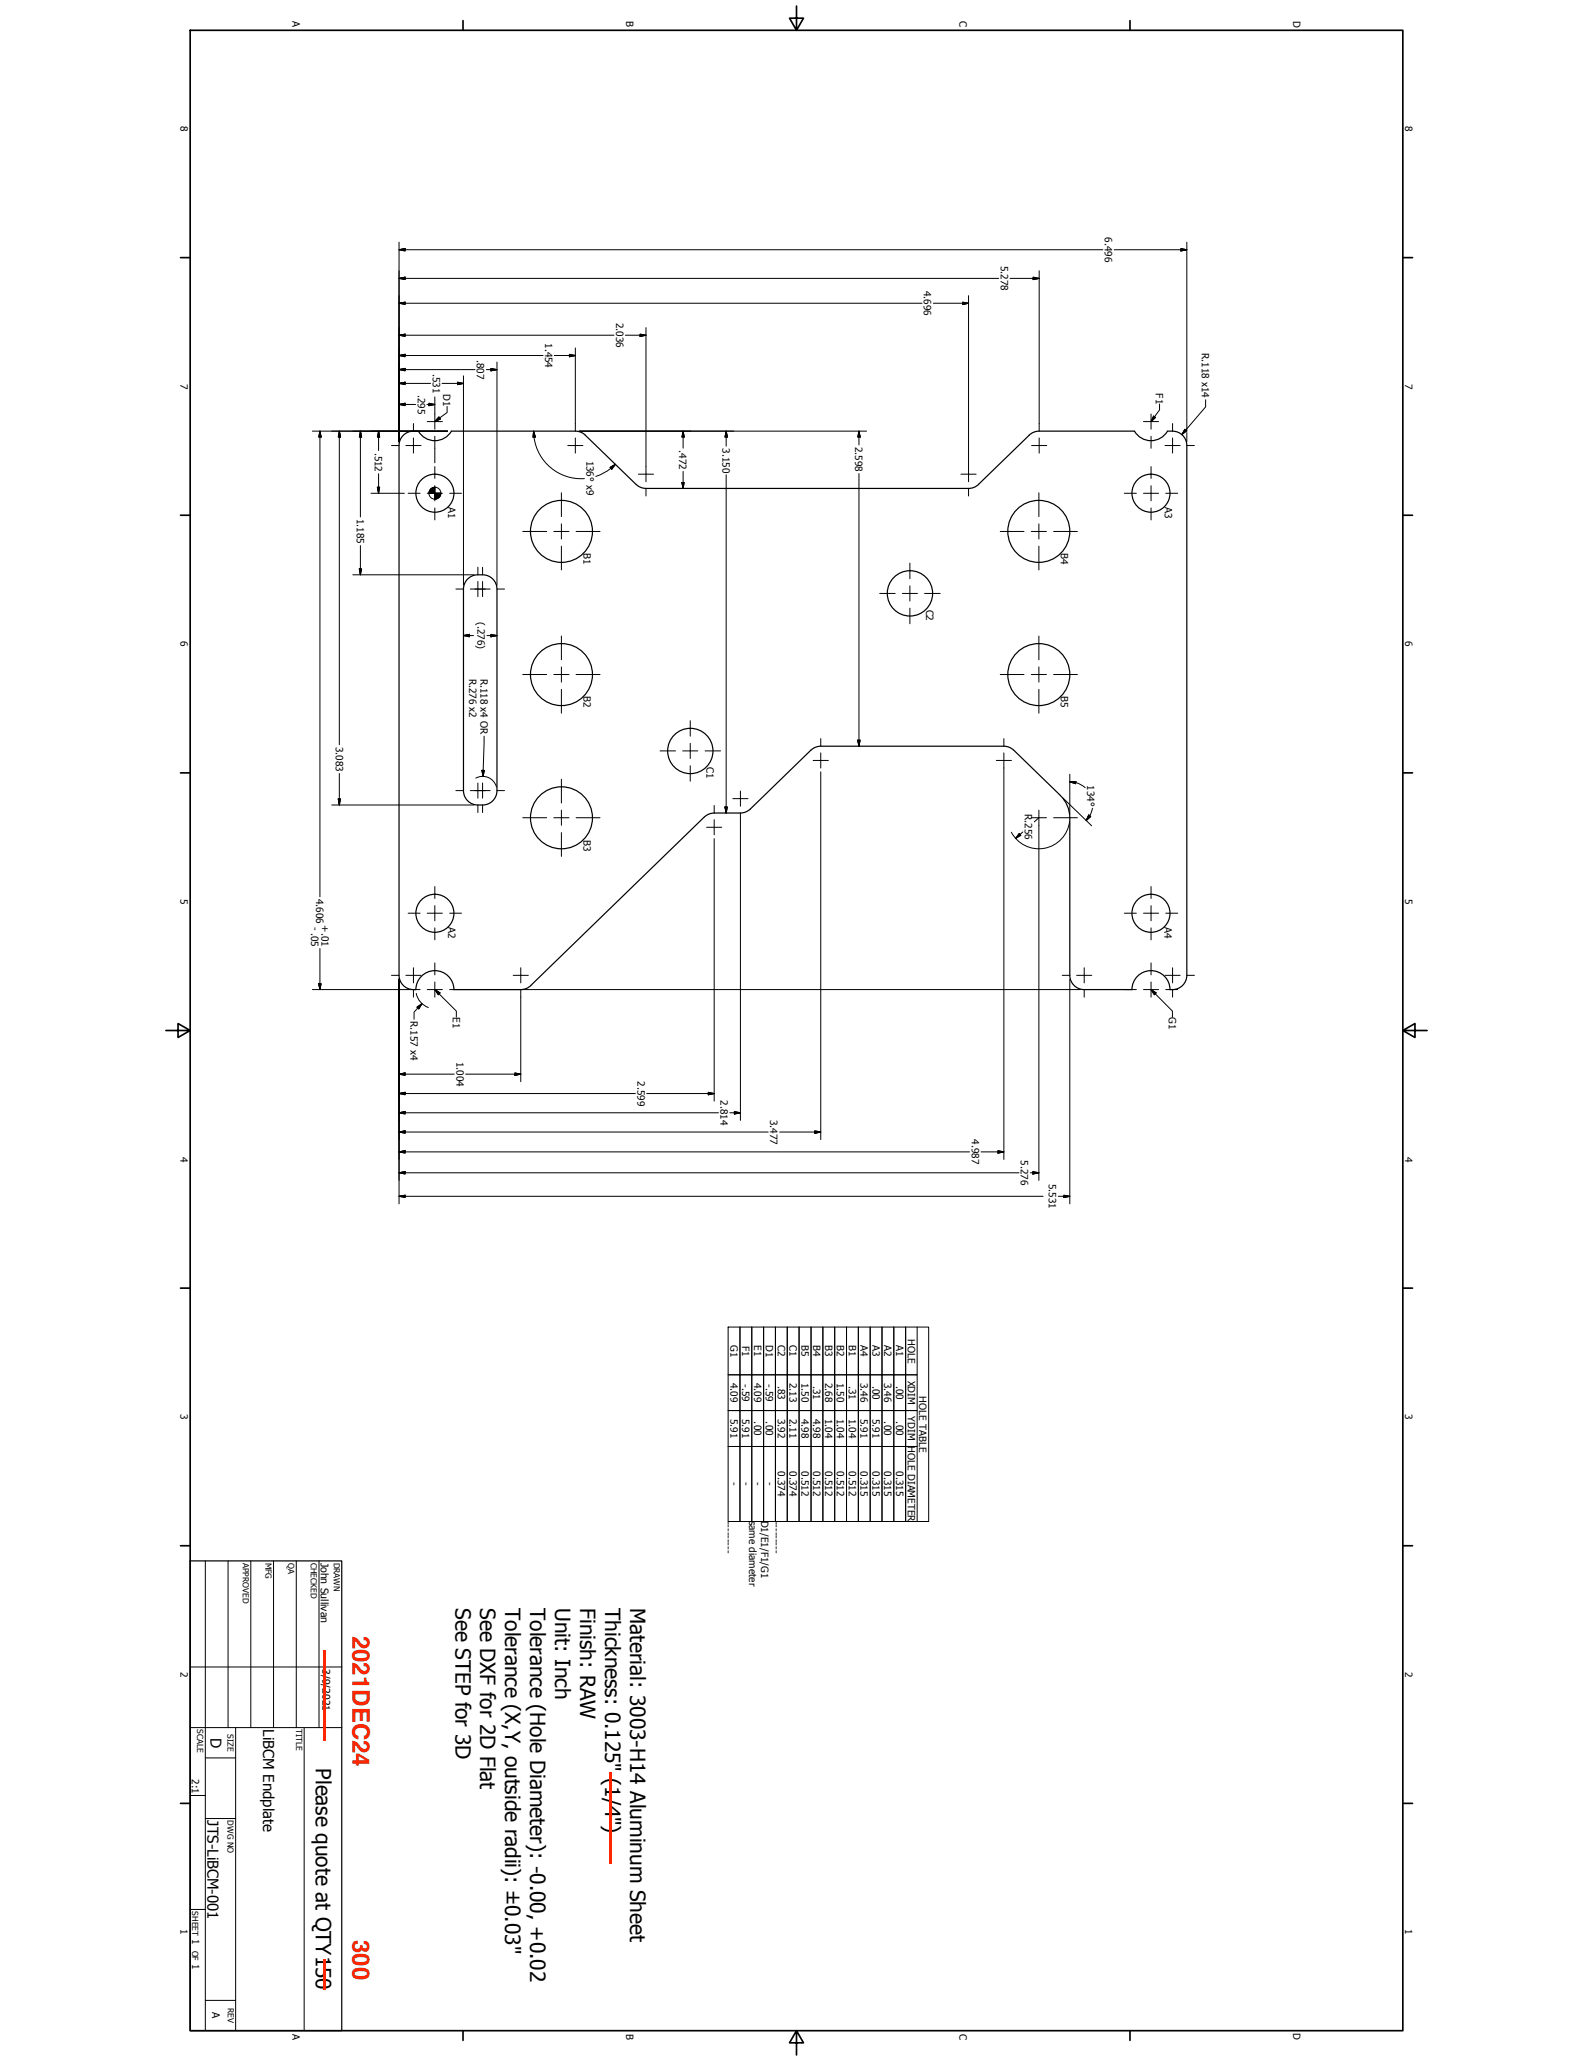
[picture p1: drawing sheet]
<svg xmlns="http://www.w3.org/2000/svg" width="216mm" height="279mm" viewBox="0 0 216 279" stroke-linecap="round" stroke-linejoin="round" font-family="sans-serif">
<g fill="none" stroke="#000" stroke-width=".16">
<path d="M56.7 58.4a2.09 2.09 0 0 0-2.6 2M78 58.4l-16.8 .1a2.58 2.58 0 0 1-4.5 0M78 58.4a1.94 1.94 0 0 1 1.3 .6M140.8 58.4a1.94 1.94 0 0 0-1.3 .6l-6.9 6.7a1.88 1.88 0 0 1-1.3 .5h-43.8a1.94 1.94 0 0 1-1.3-.5l-6.9-6.7M140.8 58.4l13 .1a2.59 2.59 0 0 0 4.4-.1 2.09 2.09 0 0 1 2.7 2M54.1 60.4v71.8a1.94 1.94 0 0 0 1.9 2M65.4 77.9a2.08 2.08 0 0 0-2.6 2v27.3M65.4 77.9a1.94 1.94 0 0 1 2 2v27.3M160.9 60.4v71.8a1.98 1.98 0 0 1-2.3 2M62.8 107.2a2.06 2.06 0 0 0 2.6 1.9M67.4 107.2a1.94 1.94 0 0 1-2 1.9M100.3 110.2h-3.5a1.98 1.98 0 0 0-1.4 .6l-23.5 22.8a1.94 1.94 0 0 1-1.3 .6h-9.1"/>
<path d="M101.7 109.7a1.94 1.94 0 0 1-1.4 .5M101.7 109.7l8.2-8a1.94 1.94 0 0 1 1.3-.5h24.8a1.98 1.98 0 0 1 1.4 .5l6.3 6.2a4.2 4.2 0 0 1 1.3 3v21.3a1.94 1.94 0 0 0 1.9 2h6.5M56 134.2h.3M56.4 134.2a2.58 2.58 0 0 1 2.5-2.6 2.58 2.58 0 0 1 2.6 2.6M153.4 134.2a2.58 2.58 0 0 1 2.6-2.6 2.58 2.58 0 0 1 2.6 2.6M25.8 211.6h20.5v63.7h-20.5z"/>
<circle cx="58.9" cy="66.9" r="2.58"/>
<circle cx="76.1" cy="72" r="4.2"/>
<circle cx="140.8" cy="72" r="4.2"/>
<circle cx="156" cy="66.9" r="2.58"/>
<circle cx="76.1" cy="91.5" r="4.2"/>
<circle cx="123.3" cy="80.4" r="3.1"/>
<circle cx="140.8" cy="91.5" r="4.2"/>
<circle cx="76.1" cy="110.9" r="4.2"/>
<circle cx="93.6" cy="101.8" r="3.1"/>
<circle cx="58.9" cy="123.8" r="2.58"/>
<circle cx="156" cy="123.8" r="2.58"/>
</g>
<g fill="none" stroke="#000" stroke-width=".23">
<path d="M25.8 4.1h164.3v271.2h-164.3zM62.8 2.8v1.3M107.9 .8v3.3l1-1.6h-1.9l.9 1.6M153.1 2.8v1.3M24.5 34.9h1.3M190.1 34.9h1.3M24.5 69.8h1.3M190.1 69.8h1.3M24.5 104.8h1.3M190.1 104.8h1.3M22.5 139.7h3.3l-1.7-.9v1.8l1.7-.9M190.1 139.7l1.7 .9v-1.8l-1.7 .9h3.3"/>
<path d="M24.5 174.6h1.3M190.1 174.6h1.3M24.5 209.5h1.3M190.1 209.5h1.3M24.5 244.5h1.3M190.1 244.5h1.3M62.8 275.3v1.3M107.9 275.3l-.9 1.6h1.9l-1-1.6v3.3M153.1 275.3v1.3"/>
</g>
<g fill="none" stroke="#000" stroke-width=".14">
<path d="M54.1 33.9l.8-.2v.3zM54.1 37.7l.8-.1v.3zM54.1 32.8v27.1M54.1 33.9h95.4M54.1 37.7h81.3M136.9 37.7h3.9M140 37.6l.8 .1-.8 .2zM140.8 36.7v21.7M151 33.9h9.9M160 33.7l.9 .2-.9 .1zM160.9 32.8v25.7M42.3 58.4h13.7"/>
<path d="M43.4 58.4l.1 .8h-.3zM43.4 58.4v63.2M46 58.4l.2 .8h-.4zM46 58.4v42.6M48.8 58.4l.2 .8h-.3zM48.8 58.4v11.7M51.3 58.4l.2 .8h-.4zM51.3 58.4v2.7M54.1 54.8l.8-.1v.3zM54.1 52l.8-.2v.3zM54.1 50.1l.8-.2v.4zM54.1 48.2l.8-.2v.4z"/>
<path d="M54.1 45.4l.8-.1v.3zM54.1 41.1l.8-.1v.3zM54.1 54.8h2.2M54.1 52h4.3M54.1 50.1h10.3M54.1 48.2h19.5M54.1 45.4h29.1M54.1 41.1h70.9M56 59.4v2M56 57.4v1M56.1 58.4h2.8M57.9 54.8h1"/>
<path d="M57.9 57.2h1v1M58.1 54.7l.8 .1-.8 .2zM58.9 53.8v3.4h1.1M58.9 59.1v3.6M59 58.4h1.7M59.9 52h2.9M60.6 55.1v.8l-1.6 1.2 .5-.6 .2 .3-.7 .3M62 51.8l.8 .2-.8 .1zM62.8 50.9v28.4M65.9 50.1h1.5M66.5 49.9l.9 .2-.9 .2zM67.4 49.1v30.2"/>
<path d="M72.3 58.4l.3 .8-.4 .1zM72.3 58.4a6.4 6.4 0 0 0 6.9 6.5M75.1 48.2h2.9M77.2 48l.8 .2-.8 .2zM78 59.4v2M78 47.2v11.2M78.5 58.4h38.9M84.8 45.4h2.7M86.7 45.3l.8 .1-.8 .2zM87.5 44.4v19.9h1.1M92.6 58.4l.1 .8h-.3zM92.6 58.4v2.3"/>
<path d="M98.4 58.4l.2 .8h-.3zM98.4 58.4v2.1M116.4 58.4l.2 .8h-.4zM116.4 58.4v1.9M126.5 41.1h4.8M130.5 41l.8 .1-.8 .2zM131.3 40.1v24.2h1M140.8 59.4v2M155 57.2h1v1M156 56.1v1.1h1M156 59.1v1.7M157.2 54.8v.8l-1.2 1.5 .6-.5-.2-.2-.4 .7"/>
<path d="M158.9 59.4v2M158.9 57.4v1M160.6 58.2l.2 .2-.6 .5zM160.9 58.6v1.3M163.4 54.2v1l-3.2 3.7M47.8 77.9h16.5M48.7 77.1h.3l-.2 .8zM48.8 74v3.9M50.3 66.9h4.5M51.1 66h.4l-.2 .9zM51.3 64.2v2.7M53.1 60.4h.9"/>
<path d="M55 60.4h2.1M55.3 66.9h1.6M57.9 66.9h2.1M58.9 63.3v1.6M58.9 65.8v2.1M58.9 68.9v1.6M60.9 66.9h1.6M61.8 79.9h1M63.7 79.9h2.1M64.4 79.9h2M64.8 78.8v2.1M64.8 76.9v1"/>
<path d="M65.4 78.8v2.1M65.4 76.9v1M67.4 79.9h1M70.8 72h3.3M75.1 72h2M76.1 66.8v3.2M76.1 71v2.1M76.1 74v3.3M76.9 60.4h2.1M78.1 72h3.2M82.7 63.4l.7-.5-.5 .7zM83.4 62.9l-1.4 1.1-1.3 .6"/>
<path d="M86.5 64.3h1v1M87.5 66.3v.9M92.4 65.4h.3l-.1 .8zM92.6 63.9v2.3M98.4 64.4v45.8M116.4 64.2v37M123.3 76.3v2.2M123.3 79.4v2.1M130.2 64.3h1.1v1M131.3 66.3v.9M135.6 72h3.2M139.8 72h2"/>
<path d="M139.8 60.4h2.1M140.8 66.8v3.2M140.8 71v2.1M140.8 74v3.3M142.8 72h3.2M152.4 66.9h1.6M155 66.9h2M156 63.3v1.6M156 65.8v2.1M156 68.9v1.6M157.9 60.4h2M158 66.9h1.6"/>
<path d="M160.9 60.4h1M62.8 86.2l.8-.2v.3zM62.8 86.2h1.4M65.6 99.8l-.1 5.4M66 86.2h1.4M66.5 86l.9 .2-.9 .1zM70.8 91.4h3.3M75.1 91.4h2M76.1 86.2v3.2M76.1 90.4v2.1M76.1 93.5v3.2M78.1 91.4h3.2"/>
<path d="M93.5 97.7v2.1M119.2 80.5h2.1M122.3 80.5h2M123.3 82.4v2.2M125.3 80.5h2.1M135.6 91.4h3.2M139.8 91.4h2M140.8 86.2v3.2M140.8 90.4v2.1M140.8 93.5v3.2M142.8 91.4h3.2M45 109.1h19.3"/>
<path d="M45.8 108.3h.4l-.2 .8zM46 104.9v4.2M61.8 107.2h1M63.7 107.2h1.7v1M64.5 105.5a1.94 1.94 0 0 1 2.8 1.2M64.8 106.2v1h1M64.8 107.2v1M64.8 109.2v1M65.3 104.4h.3l-.1 .8zM65.4 106.2v1h1M65.4 109.2v1M67.4 107.2h1"/>
<path d="M70.8 110.9h3.3M75.1 110.9h2M76.1 105.6v3.3M76.1 109.8v2.1M76.1 112.9v3.2M78.1 110.9h3.2M89.5 101.8h2.1M92.5 101.8h2.1M93.5 100.8v2M93.5 103.8v2.1M95.6 101.8h2.1M95.8 112.2h2"/>
<path d="M96.8 111.1v2.1M96.8 109.2v1M96.8 113.7v35.6M98.3 109.4h.3l-.2 .8zM99.3 108.3h1v1M100.3 107.2v1.1h1.1M100.3 110.3v41.6M110.2 103.1h2.1M111.2 102.1v2M111.2 100.1v1M111.2 104.6v49.9M116.2 100.3h.4l-.2 .9z"/>
<path d="M135 103.1h2.1M136.1 102.1v55.1M136.1 100.1v1M138.1 113l.3 .2-.7 .5zM138.6 112.8l-.9 .9M139.8 110.9h2M140.8 109.8v50.2M140.8 110.9l-.6 .5M142.8 110.9h3.2M144.1 108.2l3.8 3.7M145 111.4a4.2 4.2 0 0 1-3.5 3.6 4.2 4.2 0 0 1-4.4-2.2M145 106l.8-.1v.4z"/>
<path d="M145 106l.8 .1M145 105v5.3M145.8 106.1l.7 .3 .6 .4M147.6 110.5l.2 .2-.6 .5zM148.1 109.6l-.1 .2a3.1 3.1 0 0 1-.8 1.4M42.3 134.2h14.6M43.2 133.4h.3l-.1 .8zM43.4 128.6v5.6M53.1 132.2h.9M54.1 132.7v30.5M55 132.2h1v1M55.3 123.8h1.6"/>
<path d="M56 131.2v1h1.1M56 134.2v1M56.4 134.7a2.58 2.58 0 0 0 1.7 1.9M56.5 136.5l.7-.4-.4 .7zM57.2 136.1l-1.1 1.1v1M57.9 123.8h2.1M57.9 134.2h2.1M58.9 133.1v2.1M58.9 120.2v1.6M58.9 122.8v2M58.9 125.8v1.6M58.9 130.5v1.7"/>
<path d="M59 134.2l2.8 2.9v.8M59 134.2l.6 .4-.2 .3zM60.9 123.8h1.6M60.9 134.2h9.7M69.6 132.2h1v1M70.6 131.2v1h1M70.6 134.2v12.4M70.6 134.2h75.8M144 132.2h.9M145 132.7v30.5M145.9 132.2h1v1M146.9 131.2v1h1.1"/>
<path d="M146.9 134.2v1M152.4 123.8h1.6M152.4 134.2h1.6M155 123.8h2M155 134.2h2M156 133.1v2.1M156 120.2v1.6M156 122.8v2M156 125.8v1.6M156 130.5v1.7M156 134.2l2.9 2.9v.8M156 134.2l.7 .4-.2 .3z"/>
<path d="M157.9 132.2h1v1M158 123.8h1.6M158 134.2h1.6M158.9 131.2v1h1M158.9 134.2v1M160.9 132.2h1M54.1 145.6l.8-.1v.3zM54.1 148.2l.8-.1v.3zM54.1 150.9l.8-.2v.3zM54.1 153.5l.8-.2v.3zM54.1 156.2l.8-.2v.3zM54.1 159l.8-.2v.4z"/>
<path d="M54.1 145.6h7.5M54.1 148.2h32M54.1 150.9h43.3M54.1 153.5h50M54.1 156.2h77.3M54.1 159h84M63.1 145.6h7.5M69.8 145.5l.8 .1-.8 .2zM87.7 148.2h9.1M96 148.1l.8 .1-.8 .2zM98.9 150.9h1.4M99.5 150.7l.8 .2-.8 .1z"/>
<path d="M105.7 153.5h5.5M110.4 153.3l.8 .2-.8 .1zM133 156.2h3.1M135.3 156l.8 .2-.8 .1zM139.6 159h1.2M140 158.8l.8 .2-.8 .2zM54.1 162.2l.8-.2v.3zM54.1 162.2h87.3M98.7 179.9h27.2v26.4h-27.2zM124.3 179.9v6.5h-1.6v-6.5v6.5h-1.6v-6.5v6.5h-1.6v-6.5v6.5h-1.6v-6.5v6.5h-1.6v-6.5v6.5h-1.6v-6.5v6.5h-1.6v-6.5v6.5h-1.6v-6.5v6.5h-1.6v-6.5v6.5h-1.6v-6.5v6.5h-1.6v-6.5v6.5h-1.6v-6.5v6.5h-1.6v-6.5v6.5h-1.6v-6.5v6.5h-1.6v-6.5v6.5h-1.6h1.6v4.8h-1.6h1.6v4.9h-1.6h1.6v10.2v-10.2h1.6v10.2v-10.2h1.6v10.2v-10.2h1.6v10.2v-10.2h1.6v10.2v-10.2h1.6v10.2v-10.2h1.6v10.2v-10.2h1.6v10.2v-10.2h1.6v10.2v-10.2h1.6v10.2v-10.2h1.6v10.2v-10.2h1.6v10.2v-10.2h1.6v10.2v-10.2h1.6v10.2v-10.2h1.6v10.2v-10.2h1.6v10.2M143.4 162.2h1.6M144.2 162l.8 .2-.8 .1z"/>
<path d="M100.3 186.4h1.6v4.8h-1.6zM100.3 191.2h1.6v4.9h-1.6zM101.9 186.4h1.6v4.8h-1.6zM101.9 191.2h1.6v4.9h-1.6zM103.5 186.4h1.6v4.8h-1.6zM103.5 191.2h1.6v4.9h-1.6zM105.1 186.4h1.6v4.8h-1.6zM105.1 191.2h1.6v4.9h-1.6zM106.7 186.4h1.6v4.8h-1.6zM106.7 191.2h1.6v4.9h-1.6zM108.3 186.4h1.6v4.8h-1.6zM108.3 191.2h1.6v4.9h-1.6z"/>
<path d="M109.9 186.4h1.6v4.8h-1.6zM109.9 191.2h1.6v4.9h-1.6zM111.5 186.4h1.6v4.8h-1.6zM111.5 191.2h1.6v4.9h-1.6zM113.1 186.4h1.6v4.8h-1.6zM113.1 191.2h1.6v4.9h-1.6zM114.7 186.4h1.6v4.8h-1.6zM114.7 191.2h1.6v4.9h-1.6zM116.3 186.4h1.6v4.8h-1.6zM116.3 191.2h1.6v4.9h-1.6zM117.9 186.4h1.6v4.8h-1.6zM117.9 191.2h1.6v4.9h-1.6z"/>
<path d="M119.5 186.4h1.6v4.8h-1.6zM119.5 191.2h1.6v4.9h-1.6zM121.1 186.4h1.6v4.8h-1.6zM121.1 191.2h1.6v4.9h-1.6zM122.7 186.4h1.6v4.8h-1.6zM122.7 191.2h1.6v4.9h-1.6zM27.8 211.6v63.7M30.9 211.6v22.6M34 211.6v22.6M37.1 211.6v22.6M40.2 211.6v22.6M43.2 211.6v22.6"/>
<path d="M25.8 226h20.5M25.8 234.2h20.5M27.8 238.3h4.1M31.9 234.2v41.1M41.2 234.2v41.1M25.8 258.9h2M25.8 243.4h2M27.8 246.5h4.1M27.8 271.2h4.1"/>
<circle cx="58.9" cy="66.9" r=".81"/>
</g>
<g fill="#000" stroke="#000" stroke-width=".14">
<path d="M54.1 33.9l.8-.2zM54.1 33.9l.8-.2v.3zM54.1 37.7l.8-.1zM54.1 37.7l.8-.1v.3zM140 37.9l.8-.2zM140 37.6l.8 .1-.8 .2zM160 34l.9-.1zM160 33.7l.9 .2-.9 .1zM43.4 58.4l.1 .8zM43.4 58.4l.1 .8h-.3zM46 58.4l.2 .8zM46 58.4l.2 .8h-.4z"/>
<path d="M48.8 58.4l.2 .8zM48.8 58.4l.2 .8h-.3zM51.3 58.4l.2 .8zM51.3 58.4l.2 .8h-.4zM54.1 54.8l.8-.1zM54.1 54.8l.8-.1v.3zM54.1 52l.8-.2zM54.1 52l.8-.2v.3zM54.1 50.1l.8-.2zM54.1 50.1l.8-.2v.4zM54.1 48.2l.8-.2zM54.1 48.2l.8-.2v.4z"/>
<path d="M54.1 45.4l.8-.1zM54.1 45.4l.8-.1v.3zM54.1 41.1l.8-.1zM54.1 41.1l.8-.1v.3zM58.1 55l.8-.2zM58.1 54.7l.8 .1-.8 .2zM59.5 56.5l-.6 .7zM59.5 56.5l.2 .3-.8 .4zM62 52.1l.8-.1zM62 51.8l.8 .2-.8 .1zM66.5 50.3l.9-.2zM66.5 49.9l.9 .2-.9 .2z"/>
<path d="M72.3 58.4l.3 .8zM72.3 58.4l.3 .8-.4 .1zM77.2 48.4l.8-.2zM77.2 48l.8 .2-.8 .2zM86.7 45.6l.8-.2zM86.7 45.3l.8 .1-.8 .2zM92.6 58.4l.1 .8zM92.6 58.4l.1 .8h-.3zM98.4 58.4l.2 .8zM98.4 58.4l.2 .8h-.3zM116.4 58.4l.2 .8zM116.4 58.4l.2 .8h-.4z"/>
<path d="M130.5 41.3l.8-.2zM130.5 41l.8 .1-.8 .2zM156.4 56.4l-.4 .8zM156.4 56.4l.2 .2-.6 .6zM160.6 58.2l-.4 .7zM160.6 58.2l.2 .2-.6 .5zM48.7 77.1l.1 .8zM48.7 77.1h.3l-.2 .8zM51.1 66l.2 .9zM51.1 66h.4l-.2 .9zM58.9 67.7l.6-.3zM58.9 67.7l.8-.5-.2 .2z"/>
<path d="M58.9 67.7l.9-.8-.1 .3zM58.4 66.3l.2-.2 .3-.1zM58.4 66.3l.5-.3-.7 .6zM58.2 66.6l.7-.6-.8 .9zM58.9 66.9v.8zM58.9 66.9h.9l-.9 .8zM58.1 66.9h1.7zM58.9 66v.9h-.8zM58.9 66v.9zM83.4 62.9l-.5 .7zM82.7 63.4l.7-.5-.5 .7zM92.4 65.4l.2 .8z"/>
<path d="M92.4 65.4h.3l-.1 .8zM62.8 86.2l.8-.2zM62.8 86.2l.8-.2v.3zM66.5 86.3l.9-.1zM66.5 86l.9 .2-.9 .1zM45.8 108.3l.2 .8zM45.8 108.3h.4l-.2 .8zM65.3 104.4l.2 .8zM65.3 104.4h.3l-.1 .8zM98.3 109.4l.1 .8zM98.3 109.4h.3l-.2 .8zM116.2 100.3l.2 .9z"/>
<path d="M116.2 100.3h.4l-.2 .9zM138.1 113l-.4 .7zM138.1 113l.3 .2-.7 .5zM145 106l.8-.1zM145 106l.8-.1v.4zM147.6 110.5l-.4 .7zM147.6 110.5l.2 .2-.6 .5zM43.2 133.4l.2 .8zM43.2 133.4h.3l-.1 .8zM57.2 136.1l-.4 .7zM56.5 136.5l.7-.4-.4 .7zM58.9 134.2l.7 .4z"/>
<path d="M58.9 134.2l.7 .4-.2 .3zM156 134.2l.7 .4zM156 134.2l.7 .4-.2 .3zM54.1 145.6l.8-.1zM54.1 145.6l.8-.1v.3zM54.1 148.2l.8-.1zM54.1 148.2l.8-.1v.3zM54.1 150.9l.8-.2zM54.1 150.9l.8-.2v.3zM54.1 153.5l.8-.2zM54.1 153.5l.8-.2v.3zM54.1 156.2l.8-.2z"/>
<path d="M54.1 156.2l.8-.2v.3zM54.1 159l.8-.2zM54.1 159l.8-.2v.4zM69.8 145.8l.8-.2zM69.8 145.5l.8 .1-.8 .2zM96 148.4l.8-.2zM96 148.1l.8 .1-.8 .2zM99.5 151l.8-.1zM99.5 150.7l.8 .2-.8 .1zM110.4 153.6l.8-.1zM110.4 153.3l.8 .2-.8 .1zM135.3 156.3l.8-.1z"/>
<path d="M135.3 156l.8 .2-.8 .1zM140 159.2l.8-.2zM140 158.8l.8 .2-.8 .2zM54.1 162.2l.8-.2zM54.1 162.2l.8-.2v.3zM144.2 162.3l.8-.1zM144.2 162l.8 .2-.8 .1z"/>
</g>
<g font-size="7.4" fill="#ff2600">
<text x="44.8" y="223.7" transform="rotate(90 44.8 223.7)">___</text>
<text x="83.5" y="240.3" transform="rotate(90 83.5 240.3)">___</text>
<text x="44.8" y="265.6" transform="rotate(90 44.8 265.6)">_</text>
</g>
<text font-size="3.3" fill="#ff2600" x="47.8" y="221.7" transform="rotate(90 47.8 221.7)">2021DEC24</text>
<text font-size="3.2" fill="#ff2600" x="47.8" y="263" transform="rotate(90 47.8 263)">300</text>
<g font-size="2.8">
<text x="61.7" y="218" transform="rotate(90 61.7 218)">See STEP for 3D</text>
<text x="65.1" y="218" transform="rotate(90 65.1 218)">See DXF for 2D Flat</text>
<text x="68.5" y="218" transform="rotate(90 68.5 218)">Tolerance (X,Y, outside radii): ±0.03&quot;</text>
<text x="71.9" y="218" transform="rotate(90 71.9 218)">Tolerance (Hole Diameter): -0.00, +0.02</text>
<text x="75.2" y="218" transform="rotate(90 75.2 218)">Unit: Inch</text>
<text x="78.6" y="218" transform="rotate(90 78.6 218)">Finish: RAW</text>
<text x="82" y="218" transform="rotate(90 82 218)">Thickness: 0.125&quot; (1/4&quot;)</text>
<text x="85.4" y="218" transform="rotate(90 85.4 218)">Material: 3003-H14 Aluminum Sheet</text>
<text x="42.8" y="239.7" transform="rotate(90 42.8 239.7)">Please quote at QTY150</text>
</g>
<g font-size="2">
<text x="28.5" y="235.6" transform="rotate(90 28.5 235.6)">D</text>
<text x="35.7" y="234.4" transform="rotate(90 35.7 234.4)">LiBCM Endplate</text>
<text x="28.1" y="246.8" transform="rotate(90 28.1 246.8)">JTS-LiBCM-001</text>
</g>
<g font-size="1.4">
<text x="39.7" y="2.9" transform="rotate(90 39.7 2.9)">A</text>
<text x="84.9" y="2.9" transform="rotate(90 84.9 2.9)">B</text>
<text x="130.1" y="2.9" transform="rotate(90 130.1 2.9)">C</text>
<text x="175.3" y="2.8" transform="rotate(90 175.3 2.8)">D</text>
<text x="24.5" y="17.1" transform="rotate(90 24.5 17.1)">8</text>
<text x="190.5" y="17.1" transform="rotate(90 190.5 17.1)">8</text>
<text x="149.7" y="32.2" transform="rotate(90 149.7 32.2)">6.496</text>
<text x="125.2" y="39.4" transform="rotate(90 125.2 39.4)">4.696</text>
<text x="135.6" y="36.1" transform="rotate(90 135.6 36.1)">5.278</text>
<text x="73.9" y="46.5" transform="rotate(90 73.9 46.5)">1.454</text>
<text x="83.5" y="43.8" transform="rotate(90 83.5 43.8)">2.036</text>
<text x="162.9" y="47.9" transform="rotate(90 162.9 47.9)">R.118 x14</text>
<text x="24.5" y="52" transform="rotate(90 24.5 52)">7</text>
<text x="56.6" y="53.5" transform="rotate(90 56.6 53.5)">.295</text>
<text x="58.6" y="50.7" transform="rotate(90 58.6 50.7)">.531</text>
<text x="60.1" y="53.4" transform="rotate(90 60.1 53.4)">D1</text>
<text x="64.6" y="48.8" transform="rotate(90 64.6 48.8)">.807</text>
<text x="156.7" y="53.3" transform="rotate(90 156.7 53.3)">F1</text>
<text x="190.5" y="52" transform="rotate(90 190.5 52)">7</text>
<text x="50.8" y="61.3" transform="rotate(90 50.8 61.3)">.512</text>
<text x="79.5" y="62.4" transform="rotate(90 79.5 62.4)">136° x9</text>
<text x="92.1" y="61" transform="rotate(90 92.1 61)">.472</text>
<text x="97.9" y="60.7" transform="rotate(90 97.9 60.7)">3.150</text>
<text x="115.9" y="60.6" transform="rotate(90 115.9 60.6)">2.598</text>
<text x="48.4" y="70.3" transform="rotate(90 48.4 70.3)">1.185</text>
<text x="60.8" y="68.7" transform="rotate(90 60.8 68.7)">A1</text>
<text x="157.9" y="68.7" transform="rotate(90 157.9 68.7)">A3</text>
<text x="79.1" y="75" transform="rotate(90 79.1 75)">B1</text>
<text x="143.8" y="75" transform="rotate(90 143.8 75)">B4</text>
<text x="125.5" y="82.6" transform="rotate(90 125.5 82.6)">C2</text>
<text x="24.5" y="86.9" transform="rotate(90 24.5 86.9)">6</text>
<text x="64.7" y="84.3" transform="rotate(90 64.7 84.3)">(.276)</text>
<text x="190.5" y="86.9" transform="rotate(90 190.5 86.9)">6</text>
<text x="63.6" y="92" transform="rotate(90 63.6 92)">R.276 x2</text>
<text x="65.1" y="92" transform="rotate(90 65.1 92)">R.118 x4 OR</text>
<text x="79.1" y="94.4" transform="rotate(90 79.1 94.4)">B2</text>
<text x="143.8" y="94.4" transform="rotate(90 143.8 94.4)">B5</text>
<text x="45.5" y="101.2" transform="rotate(90 45.5 101.2)">3.083</text>
<text x="95.7" y="104" transform="rotate(90 95.7 104)">C1</text>
<text x="147.4" y="106.5" transform="rotate(90 147.4 106.5)">134°</text>
<text x="79.1" y="113.8" transform="rotate(90 79.1 113.8)">B3</text>
<text x="138.9" y="110.4" transform="rotate(90 138.9 110.4)">R.256</text>
<text x="24.5" y="121.9" transform="rotate(90 24.5 121.9)">5</text>
<text x="42.2" y="125.7" transform="rotate(90 42.2 125.7)">- .05</text>
<text x="42.9" y="121.8" transform="rotate(90 42.9 121.8)">4.606</text>
<text x="43.6" y="125.4" transform="rotate(90 43.6 125.4)">+.01</text>
<text x="60.8" y="125.6" transform="rotate(90 60.8 125.6)">A2</text>
<text x="157.8" y="125.6" transform="rotate(90 157.8 125.6)">A4</text>
<text x="190.5" y="121.9" transform="rotate(90 190.5 121.9)">5</text>
<text x="61.4" y="137.9" transform="rotate(90 61.4 137.9)">E1</text>
<text x="158.4" y="137.9" transform="rotate(90 158.4 137.9)">G1</text>
<text x="55.6" y="138.4" transform="rotate(90 55.6 138.4)">R.157 x4</text>
<text x="61.8" y="143.9" transform="rotate(90 61.8 143.9)">1.004</text>
<text x="86.4" y="146.6" transform="rotate(90 86.4 146.6)">2.599</text>
<text x="97.6" y="149.2" transform="rotate(90 97.6 149.2)">2.814</text>
<text x="104.4" y="151.8" transform="rotate(90 104.4 151.8)">3.477</text>
<text x="131.7" y="154.5" transform="rotate(90 131.7 154.5)">4.987</text>
<text x="24.5" y="156.8" transform="rotate(90 24.5 156.8)">4</text>
<text x="138.4" y="157.3" transform="rotate(90 138.4 157.3)">5.276</text>
<text x="142.2" y="160.5" transform="rotate(90 142.2 160.5)">5.531</text>
<text x="190.5" y="156.8" transform="rotate(90 190.5 156.8)">4</text>
<text x="99" y="182.3" transform="rotate(90 99 182.3)">G1</text>
<text x="100.6" y="182.4" transform="rotate(90 100.6 182.4)">F1</text>
<text x="102.2" y="182.4" transform="rotate(90 102.2 182.4)">E1</text>
<text x="103.8" y="182.3" transform="rotate(90 103.8 182.3)">D1</text>
<text x="105.4" y="182.4" transform="rotate(90 105.4 182.4)">C2</text>
<text x="107" y="182.4" transform="rotate(90 107 182.4)">C1</text>
<text x="108.6" y="182.4" transform="rotate(90 108.6 182.4)">B5</text>
<text x="110.2" y="182.4" transform="rotate(90 110.2 182.4)">B4</text>
<text x="111.8" y="182.4" transform="rotate(90 111.8 182.4)">B3</text>
<text x="113.4" y="182.4" transform="rotate(90 113.4 182.4)">B2</text>
<text x="115" y="182.4" transform="rotate(90 115 182.4)">B1</text>
<text x="116.6" y="182.4" transform="rotate(90 116.6 182.4)">A4</text>
<text x="118.2" y="182.4" transform="rotate(90 118.2 182.4)">A3</text>
<text x="119.8" y="182.4" transform="rotate(90 119.8 182.4)">A2</text>
<text x="121.4" y="182.4" transform="rotate(90 121.4 182.4)">A1</text>
<text x="123" y="181.5" transform="rotate(90 123 181.5)">HOLE</text>
<text x="24.5" y="191.7" transform="rotate(90 24.5 191.7)">3</text>
<text x="99" y="187.5" transform="rotate(90 99 187.5)">4.09</text>
<text x="100.6" y="187.6" transform="rotate(90 100.6 187.6)">-.59</text>
<text x="102.2" y="187.5" transform="rotate(90 102.2 187.5)">4.09</text>
<text x="103.8" y="187.6" transform="rotate(90 103.8 187.6)">-.59</text>
<text x="105.4" y="187.9" transform="rotate(90 105.4 187.9)">.83</text>
<text x="107" y="187.5" transform="rotate(90 107 187.5)">2.13</text>
<text x="108.6" y="187.5" transform="rotate(90 108.6 187.5)">1.50</text>
<text x="110.2" y="187.9" transform="rotate(90 110.2 187.9)">.31</text>
<text x="111.8" y="187.5" transform="rotate(90 111.8 187.5)">2.68</text>
<text x="113.4" y="187.5" transform="rotate(90 113.4 187.5)">1.50</text>
<text x="115" y="187.9" transform="rotate(90 115 187.9)">.31</text>
<text x="116.6" y="187.5" transform="rotate(90 116.6 187.5)">3.46</text>
<text x="118.2" y="187.9" transform="rotate(90 118.2 187.9)">.00</text>
<text x="119.8" y="187.5" transform="rotate(90 119.8 187.5)">3.46</text>
<text x="121.4" y="187.9" transform="rotate(90 121.4 187.9)">.00</text>
<text x="123" y="187.2" transform="rotate(90 123 187.2)">XDIM</text>
<text x="124.6" y="189.3" transform="rotate(90 124.6 189.3)">HOLE TABLE</text>
<text x="190.5" y="191.7" transform="rotate(90 190.5 191.7)">3</text>
<text x="99" y="192.3" transform="rotate(90 99 192.3)">5.91</text>
<text x="100.6" y="192.3" transform="rotate(90 100.6 192.3)">5.91</text>
<text x="102.2" y="192.7" transform="rotate(90 102.2 192.7)">.00</text>
<text x="103.8" y="192.7" transform="rotate(90 103.8 192.7)">.00</text>
<text x="105.4" y="192.3" transform="rotate(90 105.4 192.3)">3.92</text>
<text x="107" y="192.3" transform="rotate(90 107 192.3)">2.11</text>
<text x="108.6" y="192.3" transform="rotate(90 108.6 192.3)">4.98</text>
<text x="110.2" y="192.3" transform="rotate(90 110.2 192.3)">4.98</text>
<text x="111.8" y="192.3" transform="rotate(90 111.8 192.3)">1.04</text>
<text x="113.4" y="192.3" transform="rotate(90 113.4 192.3)">1.04</text>
<text x="115" y="192.3" transform="rotate(90 115 192.3)">1.04</text>
<text x="116.6" y="192.3" transform="rotate(90 116.6 192.3)">5.91</text>
<text x="118.2" y="192.3" transform="rotate(90 118.2 192.3)">5.91</text>
<text x="119.8" y="192.7" transform="rotate(90 119.8 192.7)">.00</text>
<text x="121.4" y="192.7" transform="rotate(90 121.4 192.7)">.00</text>
<text x="123" y="192" transform="rotate(90 123 192)">YDIM HOLE DIAMETER</text>
<text x="99.1" y="200.9" transform="rotate(90 99.1 200.9)">-</text>
<text x="100.7" y="200.9" transform="rotate(90 100.7 200.9)">-</text>
<text x="102.3" y="200.9" transform="rotate(90 102.3 200.9)">-</text>
<text x="103.9" y="200.9" transform="rotate(90 103.9 200.9)">-</text>
<text x="105.4" y="199.5" transform="rotate(90 105.4 199.5)">0.374</text>
<text x="107" y="199.5" transform="rotate(90 107 199.5)">0.374</text>
<text x="108.6" y="199.5" transform="rotate(90 108.6 199.5)">0.512</text>
<text x="110.2" y="199.5" transform="rotate(90 110.2 199.5)">0.512</text>
<text x="111.8" y="199.5" transform="rotate(90 111.8 199.5)">0.512</text>
<text x="113.4" y="199.5" transform="rotate(90 113.4 199.5)">0.512</text>
<text x="115" y="199.5" transform="rotate(90 115 199.5)">0.512</text>
<text x="116.6" y="199.5" transform="rotate(90 116.6 199.5)">0.315</text>
<text x="118.2" y="199.5" transform="rotate(90 118.2 199.5)">0.315</text>
<text x="119.8" y="199.5" transform="rotate(90 119.8 199.5)">0.315</text>
<text x="121.4" y="199.5" transform="rotate(90 121.4 199.5)">0.315</text>
<text x="98.3" y="206.1" transform="rotate(90 98.3 206.1)">---------</text>
<text x="101.5" y="206.1" transform="rotate(90 101.5 206.1)">same diameter</text>
<text x="103.1" y="206.1" transform="rotate(90 103.1 206.1)">D1/E1/F1/G1</text>
<text x="104.8" y="206.1" transform="rotate(90 104.8 206.1)">-</text>
<text x="104.8" y="206.6" transform="rotate(90 104.8 206.6)">--------</text>
<text x="43.5" y="211.9" transform="rotate(90 43.5 211.9)">John Sullivan</text>
<text x="24.5" y="226.6" transform="rotate(90 24.5 226.6)">2</text>
<text x="43.7" y="226.2" transform="rotate(90 43.7 226.2)">3/9/2021</text>
<text x="190.5" y="226.6" transform="rotate(90 190.5 226.6)">2</text>
<text x="26" y="241.2" transform="rotate(90 26 241.2)">2:1</text>
<text x="24.5" y="261.6" transform="rotate(90 24.5 261.6)">1</text>
<text x="26" y="262.8" transform="rotate(90 26 262.8)">1</text>
<text x="190.5" y="261.6" transform="rotate(90 190.5 261.6)">1</text>
<text x="26" y="266.3" transform="rotate(90 26 266.3)">1</text>
<text x="28.8" y="272.8" transform="rotate(90 28.8 272.8)">A</text>
<text x="39.7" y="275.7" transform="rotate(90 39.7 275.7)">A</text>
<text x="84.9" y="275.7" transform="rotate(90 84.9 275.7)">B</text>
<text x="130.1" y="275.7" transform="rotate(90 130.1 275.7)">C</text>
<text x="175.3" y="275.7" transform="rotate(90 175.3 275.7)">D</text>
</g>
<g font-size="1.1">
<text x="32.9" y="211.9" transform="rotate(90 32.9 211.9)">APPROVED</text>
<text x="36" y="211.9" transform="rotate(90 36 211.9)">MFG</text>
<text x="39.1" y="211.9" transform="rotate(90 39.1 211.9)">QA</text>
<text x="42.1" y="211.9" transform="rotate(90 42.1 211.9)">CHECKED</text>
<text x="45.2" y="211.9" transform="rotate(90 45.2 211.9)">DRAWN</text>
<text x="26.7" y="234.4" transform="rotate(90 26.7 234.4)">SCALE</text>
<text x="30.8" y="235.1" transform="rotate(90 30.8 235.1)">SIZE</text>
<text x="40.2" y="234.4" transform="rotate(90 40.2 234.4)">TITLE</text>
<text x="30.8" y="246.8" transform="rotate(90 30.8 246.8)">DWG NO</text>
<text x="26" y="259.1" transform="rotate(90 26 259.1)">SHEET</text>
<text x="26" y="264.4" transform="rotate(90 26 264.4)">OF</text>
<text x="30.9" y="272.2" transform="rotate(90 30.9 272.2)">REV</text>
</g>
</svg>
